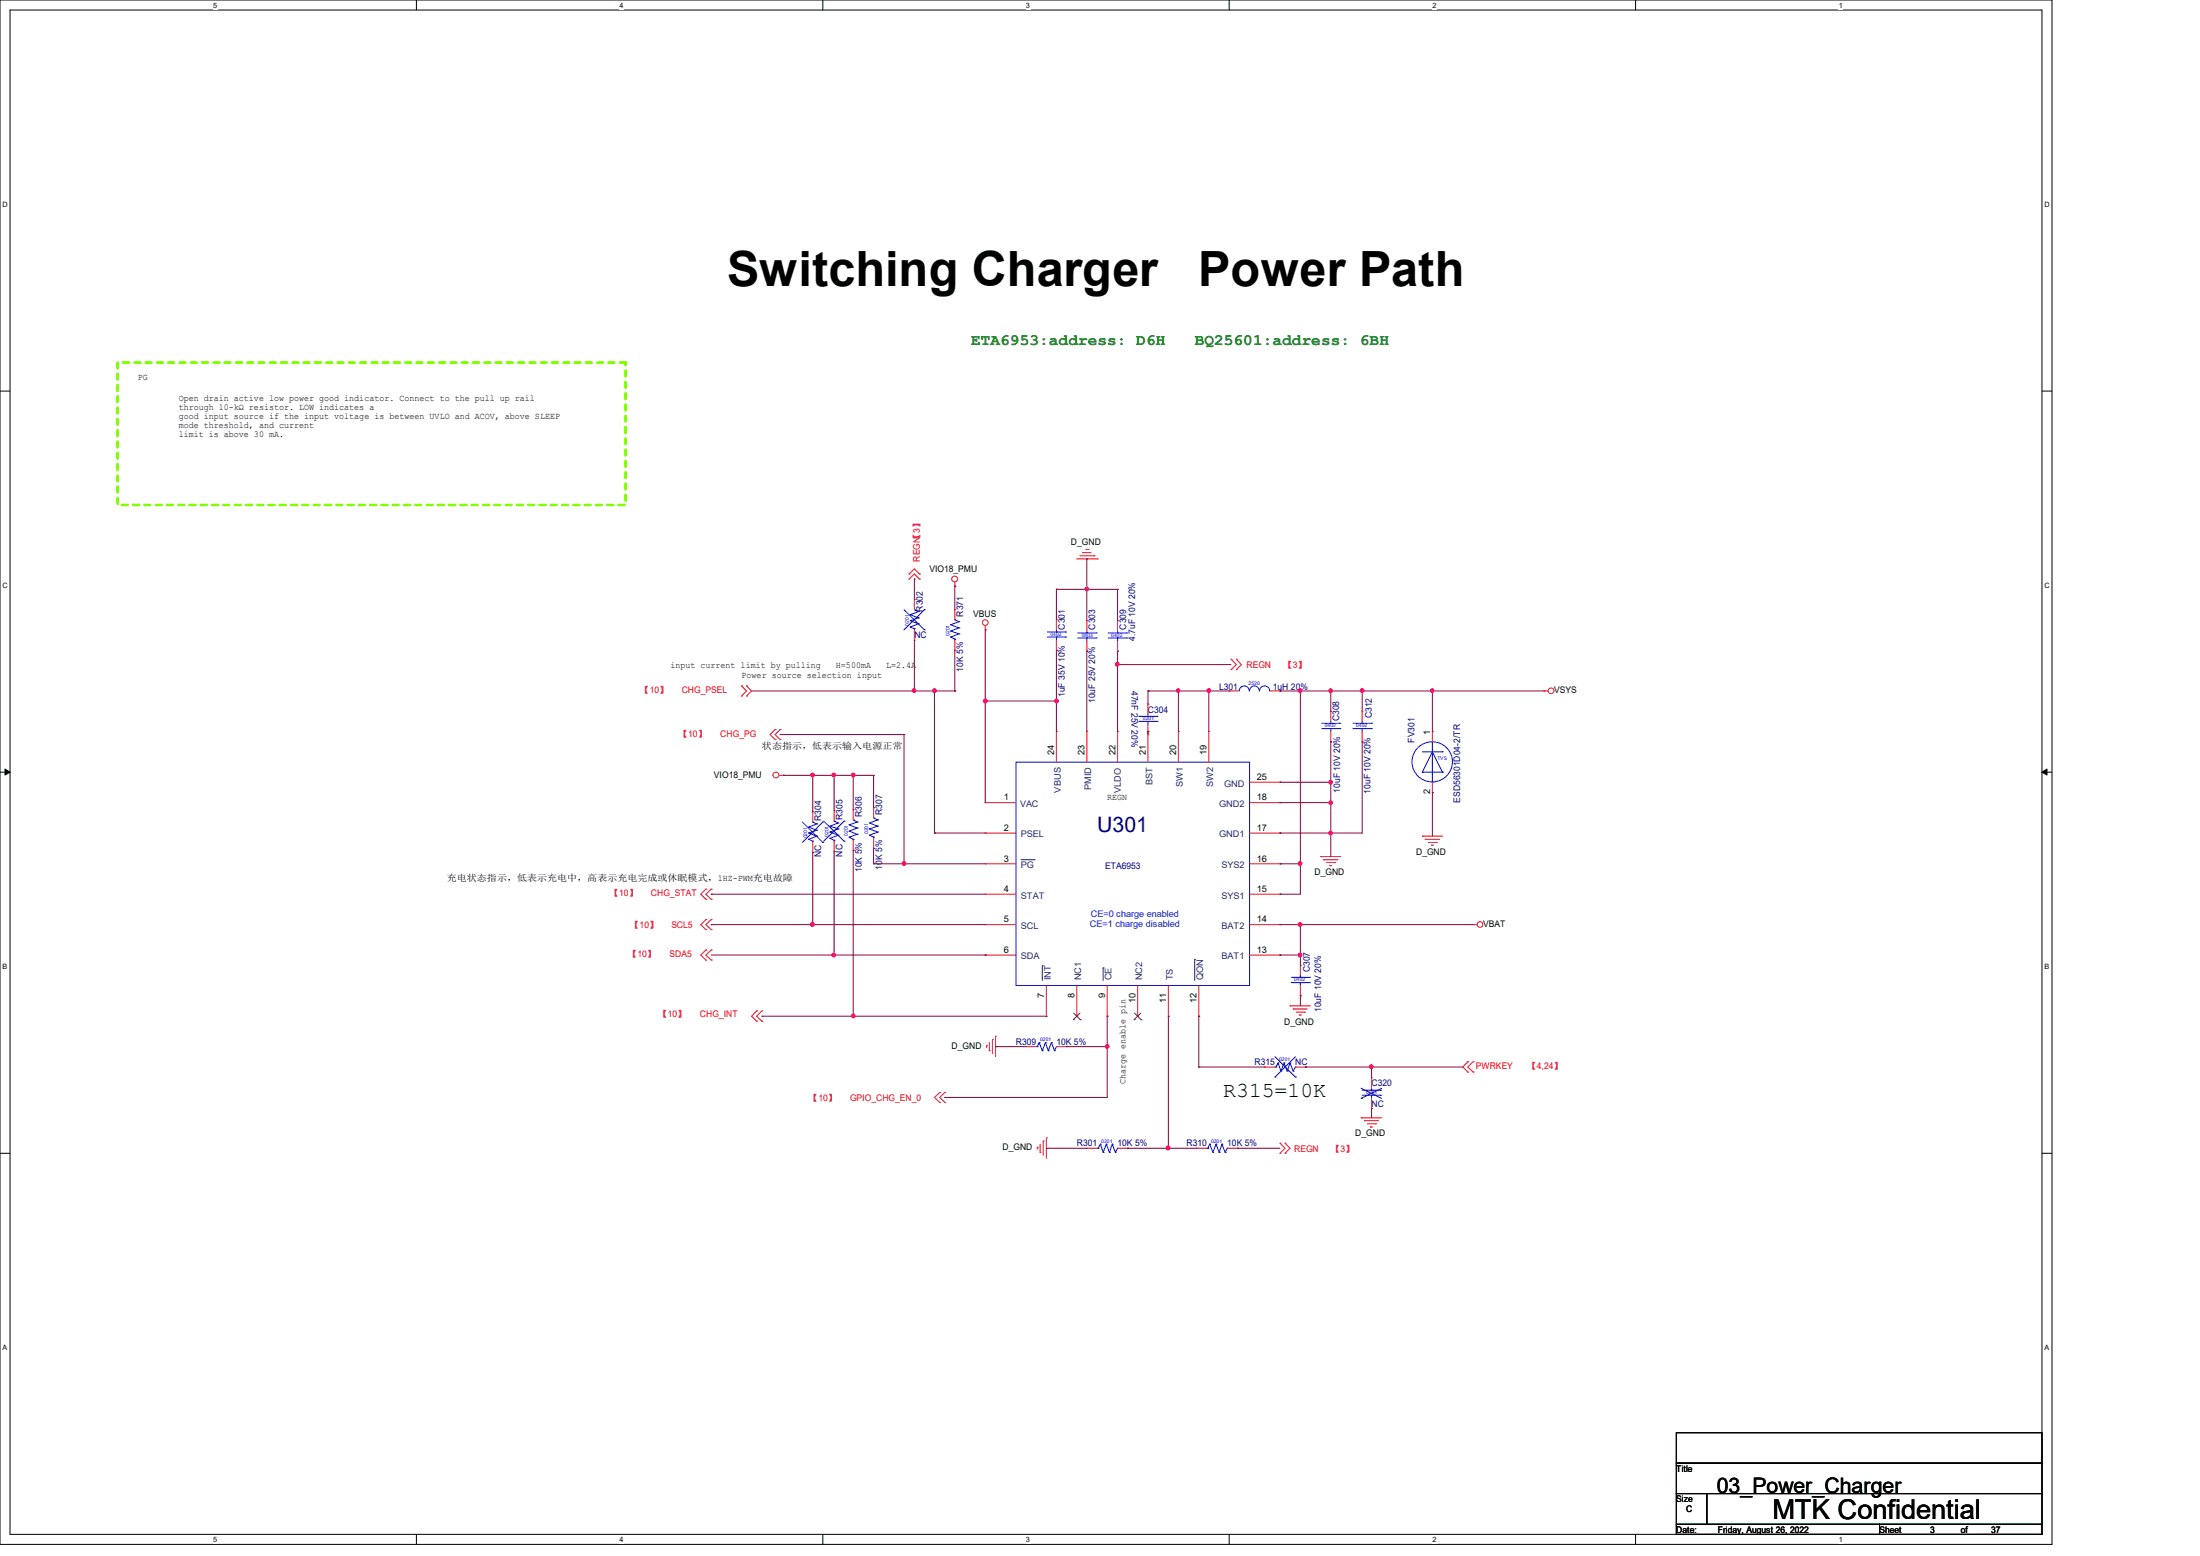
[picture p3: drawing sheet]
<svg xmlns="http://www.w3.org/2000/svg" width="297mm" height="210mm" viewBox="0 0 297 210" stroke-linecap="round" stroke-linejoin="round" font-family="sans-serif">
<path d="M0 0h277v208.4h-277zM1.4 1.4h274.3v205.7h-274.3z" fill="none" stroke="#000" stroke-width=".14"/>
<g fill="#fff">
<path d="M28.8 .1h.5v1.1h-.5z"/>
<path d="M28.8 207.2h.5v1.1h-.5z"/>
</g>
<path d="M56.2 0v1.4M56.2 207.1v1.3" fill="none" stroke="#000" stroke-width=".14"/>
<g fill="#fff">
<path d="M83.7 .1h.5v1.1h-.5z"/>
<path d="M83.7 207.2h.5v1.1h-.5z"/>
</g>
<path d="M111.1 0v1.4M111.1 207.1v1.3" fill="none" stroke="#000" stroke-width=".14"/>
<g fill="#fff">
<path d="M138.5 .1h.6v1.1h-.6z"/>
<path d="M138.5 207.2h.6v1.1h-.6z"/>
</g>
<path d="M165.9 0v1.4M165.9 207.1v1.3" fill="none" stroke="#000" stroke-width=".14"/>
<g fill="#fff">
<path d="M193.4 .1h.5v1.1h-.5z"/>
<path d="M193.4 207.2h.5v1.1h-.5z"/>
</g>
<path d="M220.8 0v1.4M220.8 207.1v1.3" fill="none" stroke="#000" stroke-width=".14"/>
<g fill="#fff">
<path d="M248.2 .1h.6v1.1h-.6z"/>
<path d="M248.2 207.2h.6v1.1h-.6z"/>
<path d="M.3 27.1h.8v1.1h-.8z"/>
<path d="M276 27.1h.7v1.1h-.7z"/>
<path d="M.3 78.5h.8v1.1h-.8z"/>
<path d="M276 78.5h.7v1.1h-.7z"/>
</g>
<path d="M0 52.8h1.4M275.7 52.8h1.3" fill="none" stroke="#000" stroke-width=".14"/>
<g fill="#fff">
<path d="M.3 129.9h.7v1.1h-.7z"/>
<path d="M276 129.9h.6v1.1h-.6z"/>
</g>
<path d="M0 104.2h1.4M275.7 104.2h1.3" fill="none" stroke="#000" stroke-width=".14"/>
<path d="M.7 103.8l.7 .4-.7 .4zM275.7 104.2l.7-.4v.8z" fill="#000" stroke="#000" stroke-width=".14"/>
<g fill="#fff">
<path d="M.3 181.4h.7v1.1h-.7z"/>
<path d="M276 181.4h.6v1.1h-.6z"/>
</g>
<path d="M0 155.7h1.4M275.7 155.7h1.3M226.3 193.4h49.4v4.1h-49.4zM226.3 197.5h49.4v4.1h-49.4zM226.3 205.7h27.4v1.4h-27.4zM226.3 201.6h4.1v4.1h-4.1zM230.4 201.6h45.3v4.1h-45.3zM253.7 205.7h22v1.4h-22z" fill="none" stroke="#000" stroke-width=".14"/>
<path d="M15.9 48.9h68.6v19.3h-68.6z" fill="none" stroke="#80ff00" stroke-width=".38" stroke-dasharray=".8 .8"/>
<g fill="none" stroke="#f00" stroke-width=".14">
<path d="M122.7 77.5h.1M122.7 78.1h.1M122.7 77.5l.7-.7 .7 .7M122.7 78.1l.7-.6 .7 .6M124.1 77.5h.1M124.1 78.1h.1M128.9 79.1h.1M128.9 78.6v.5M145.4 75.4h2.7M145.8 75h1.9M146.2 74.6h.1M146.2 74.6h1.1"/>
<path d="M146.6 74.2h.3M146.9 74.2h.1M147.7 75h.1M148.1 75.4h.1M100.1 92.6h.1M100.1 93.9h.1M100.1 92.6l.7 .7-.7 .6M100.8 93.9h.1M100.8 92.6h.1M100.8 92.6l.7 .7-.7 .6M104.6 99.8h.1M104.6 98.5h.1"/>
<path d="M104.6 98.5l-.6 .6 .6 .7M105.3 99.8h.1M105.3 98.5h.1M105.3 98.5l-.7 .6 .7 .7M123.4 80.9h.1M123.4 86.4h.1M123.4 80.9v1.4M123.4 85v1.4M128.9 82.3h.1M128.9 87.8h.1M128.9 82.3v1.4M128.9 86.4v1.4"/>
<path d="M133 85h.1M133 84.5v.5M142.6 83.7h.1M142.6 87.8h.1M142.6 98.7h.1M142.6 83.7v1.3M142.6 86.4v1.4M142.6 98.7v4.2M146.7 98.7h.1M146.7 83.8h.1M146.7 87.9h.1M146.7 83.8v1.4"/>
<path d="M146.7 86.5v1.4M146.7 98.7v4.2M150.9 98.7h.1M150.9 83.8h.1M150.9 87.9h.1M150.9 83.8v1.4M150.9 86.5v1.4M150.9 98.7v4.2M155 98.7h.1M155 95h.1M155 99.1h.1M155 95v1.4"/>
<path d="M155 97.8v5.1M159.1 98.7h.1M159.1 98.7v4.2M163.2 98.7h.1M163.2 98.7v4.2M165.9 93.3h.1M165.9 93.3h1.4M166.2 89h.1M166.2 90.4h.1M166.2 89l.7 .7-.7 .7M166.9 89h.1M166.9 90.4h.1"/>
<path d="M166.9 89l.7 .7-.7 .7M171.4 93.3h1.4M172.8 93.3h.1M179.7 96h.1M179.7 96v1.4M179.7 98.7v1.4M183.9 96h.1M183.9 96v1.4M183.9 98.7v1.4M193.4 98.7h.1M193.4 98.7v1.4M208.4 93.3h.1"/>
<path d="M208.4 93.3h.6M105.2 104.6h.5M105.7 104.6h.1M109.7 109.6h.1M109.7 115.1h.1M109.7 109.6v1.4M109.7 113.7v1.4M112.6 109.4h.1M112.6 114.9h.1M112.6 109.4v1.4M112.6 113.5v1.4M115.2 109.3h.1"/>
<path d="M115.2 114.8h.1M115.2 109.3v1.4M115.2 113.4v1.4M117.9 109h.1M117.9 114.5h.1M117.9 109v1.4M117.9 113.2v1.3M133 108.3h.1M133 112.4h.1M133 116.6h.1M133 108.3h4.2M133 112.4h4.2"/>
<path d="M133 116.6h4.2M168.7 108.3h4.1M168.7 112.4h4.1M168.7 116.6h4.1M168.7 105.6h4.1M172.8 116.6h.1M172.8 112.4h.1M172.8 108.3h.1M172.8 105.6h.1M178.3 115.6h.1M178.3 115.6h2.7M178.7 116h.1"/>
<path d="M178.7 116h1.9M179.1 116.4h1.1M179.5 116.8h.1M179.5 116.8h.3M179.7 100.1h.1M180.2 116.4h.1M183.9 100.1h.1M192 112.9h.1M192 112.9h2.7M192.4 113.3h.1M192.4 113.3h2M192.8 113.7h1.1"/>
<path d="M193.3 114.1h.1M193.3 114.1h.2M193.4 107h.1M193.4 105.6v1.4M193.9 113.7h.1M95.3 121.4h.1M95.3 120h.1M95.3 125.5h.1M95.3 124.1h.1M95.3 129.6h.1M95.3 128.2h.1M95.3 120l-.7 .7 .7 .7"/>
<path d="M95.3 124.1l-.7 .7 .7 .7M95.3 128.2l-.7 .7 .7 .7M96 121.4h.1M96 120h.1M96 125.5h.1M96 124.1h.1M96 129.6h.1M96 128.2h.1M96 120l-.7 .7 .7 .7M96 124.1l-.7 .7 .7 .7M96 128.2l-.7 .7 .7 .7M102.2 137.8h.1"/>
<path d="M102.2 136.4h.1M102.2 136.4l-.7 .8 .7 .6M102.9 137.8h.1M102.9 136.4h.1M102.9 136.4l-.7 .8 .7 .6M133 120.7h.1M133 124.8h.1M133 128.9h.1M133 124.8h4.2M133 120.7h4.2M133 128.9h4.2M134.4 139.9h.1"/>
<path d="M134.4 139.9v2.7M141.3 137.2h.1M141.3 133v4.2M145.4 137.2h.1M145.4 133v4.2M149.5 137.2h.1M149.5 133v4.2M153.6 137.2h.1M153.6 133v4.2M157.7 137.2h.1M157.7 133v4.2M161.8 137.2h.1"/>
<path d="M161.8 133v4.2M168.7 124.8h4.1M168.7 120.7h4.1M168.7 128.9h4.1M172.8 128.9h.1M172.8 124.8h.1M172.8 120.7h.1M174.2 135.8h.1M174.2 135.8h2.7M174.6 136.2h.1M174.6 136.2h1.9M175 136.6h1.1"/>
<path d="M175.4 137h.1M175.4 137h.3M175.6 130.3h.1M175.6 134.4h.1M175.6 130.3v1.4M175.6 133v1.4M176.1 136.6h.1M198.9 124.8h.1M198.9 124.8h.5M126.9 147.4h.1M126.9 148.8h.1M126.9 147.4l-.7 .7 .7 .7"/>
<path d="M127.6 147.4h.1M127.6 148.8h.1M127.6 147.4l-.7 .7 .7 .7M133.2 141.1h.1M133.2 141.1v.3M133.6 141.8h.1M133.6 140.7v1.1M134 140.3h.1M134 140.3v1.9M138.5 141.3h.1M138.5 141.3h1.4M140 154.9h.1"/>
<path d="M140 154.9v.2M140.4 155.5h.1M140.4 154.4v1.1M140.8 154h.1M140.8 154v1.9M141.3 153.6h.1M141.3 153.6v2.7M142.6 141.3h1.4M144 141.3h.1M146.7 155h.1M146.7 155h1.4M150.9 155h1.3"/>
<path d="M152.2 155h.1M161.5 155h.1M161.5 155h1.4M165.7 155h1.3M167 155h.1M170.7 144h.1M170.7 144h1.4M172.8 154.3h.1M172.8 155.7h.1M172.8 154.3l.7 .7-.7 .7M173.5 154.3h.1M173.5 155.7h.1"/>
<path d="M173.5 154.3l.7 .7-.7 .7M174.9 144h1.3M176.2 144h.1M183.8 150.9h.1M183.8 150.9h2.7M184.2 151.3h.1M184.2 151.3h1.9M184.6 151.7h1.1M185 152.1h.1M185 152.1h.3M185.2 145.5h.1M185.2 149.6h.1"/>
<path d="M185.2 145.5v1.4M185.2 148.3v1.3M185.7 151.7h.1M198.2 144.7h.1M198.2 143.3h.1M198.2 143.3l-.7 .7 .7 .7M198.9 143.3h.1M198.9 144.7h.1M198.9 143.3l-.7 .7 .7 .7"/>
<circle cx="128.9" cy="78.1" r=".39"/>
<circle cx="133" cy="84" r=".38"/>
<circle cx="209.4" cy="93.2" r=".39"/>
<circle cx="104.8" cy="104.6" r=".39"/>
<circle cx="199.8" cy="124.8" r=".38"/>
</g>
<g fill="none" stroke="#00f" stroke-width=".14">
<path d="M122 82.3l2.8 2.7M122.9 84.6h.1M122.9 83.8h.1M122.9 83h.1M122.9 84.6l.5 .3M122.9 83.8l1.1 .4M122.9 83l1.1 .4M123.4 82.3h.1M123.4 84.9h.1M123.4 82.3l.6 .2M123.4 84.9v.1M124 84.2h.1"/>
<path d="M124 83.4h.1M124 82.5h.1M124 84.2l-1.1 .4M124 83.4l-1.1 .4M124 82.5l-1.1 .5M124.8 82.3h.1M124.8 85h.1M124.8 82.3l-2.8 2.7M128.4 86h.1M128.4 85.2h.1M128.4 84.3h.1M128.4 86l.5 .3"/>
<path d="M128.4 85.2l1.1 .4M128.4 84.3l1.1 .5M128.9 83.7h.1M128.9 86.3h.1M128.9 83.7l.6 .2M128.9 86.3v.1M129.5 85.6h.1M129.5 84.8h.1M129.5 83.9h.1M129.5 85.6l-1.1 .4M129.5 84.8l-1.1 .4M129.5 83.9l-1.1 .4"/>
<path d="M141.4 86h2.4M141.4 85.3h2.4M142.6 85.3h.1M142.6 86h.1M142.6 85v.3M142.6 86v.4M143.8 86h.1M143.8 85.3h.1M145.5 86.1h2.5M145.5 85.4h2.5M146.7 85.4h.1M146.7 86.1h.1"/>
<path d="M146.7 85.2v.2M146.7 86.1v.4M148 86.1h.1M148 85.4h.1M149.6 86.1h2.5M149.6 85.4h2.5M150.9 85.4h.1M150.9 86.1h.1M150.9 85.2v.2M150.9 86.1v.4M152.1 86.1h.1M152.1 85.4h.1"/>
<path d="M153.8 97.4h2.4M153.8 96.7h2.4M155 96.7h.1M155 97.4h.1M155 96.4v.3M155 97.4v.4M156.2 97.4h.1M156.2 96.7h.1M168.7 93.3a.68 .68 0 0 0-.7-.7 .68 .68 0 0 0-.7 .7M168.7 93.3a.66 .66 0 0 1 .7-.7 .66 .66 0 0 1 .6 .7M170.1 93.3a.68 .68 0 0 1 .6-.7 .68 .68 0 0 1 .7 .7M178.4 98.3h2.5"/>
<path d="M178.4 97.6h2.5M179.7 97.6h.1M179.7 98.3h.1M179.7 97.4v.2M179.7 98.3v.4M180.9 98.3h.1M180.9 97.6h.1M182.7 98.3h2.5M182.7 97.6h2.5M183.9 97.6h.1M183.9 98.3h.1M183.9 97.4v.2"/>
<path d="M183.9 98.3v.4M185.2 98.3h.1M185.2 97.6h.1M108.3 111l2.8 2.7M109.2 113.3h.1M109.2 112.4h.1M109.2 111.6h.1M109.2 113.3l.5 .2M109.2 112.4l1.1 .5M109.2 111.6l1.1 .5M109.7 111h.1M109.7 113.5h.1"/>
<path d="M109.7 111l.6 .2M109.7 113.5v.2M110.3 112.9h.1M110.3 112.1h.1M110.3 111.2h.1M110.3 112.9l-1.1 .4M110.3 112.1l-1.1 .3M110.3 111.2l-1.1 .4M111.1 111h.1M111.1 113.7h.1M111.1 111l-2.8 2.7M111.2 110.8l2.8 2.7"/>
<path d="M112.1 113.2h.1M112.1 112.3h.1M112.1 111.5h.1M112.1 113.2l.5 .2M112.1 112.3l1.1 .4M112.1 111.5l1.1 .4M112.6 110.8h.1M112.6 113.4h.1M112.6 110.8l.6 .3M112.6 113.4v.1M113.2 112.7h.1M113.2 111.9h.1"/>
<path d="M113.2 111.1h.1M113.2 112.7l-1.1 .5M113.2 111.9l-1.1 .4M113.2 111.1l-1.1 .4M114 110.8h.1M114 113.5h.1M114 110.8l-2.8 2.7M114.6 113h.1M114.6 112.2h.1M114.6 111.3h.1M114.6 113l.6 .3M114.6 112.2l1.1 .4"/>
<path d="M114.6 111.3l1.1 .5M115.2 110.7h.1M115.2 113.3h.1M115.2 110.7l.5 .3M115.2 113.3v.1M115.7 112.6h.1M115.7 111.8h.1M115.7 111h.1M115.7 112.6l-1.1 .4M115.7 111.8l-1.1 .4M115.7 111l-1.1 .3M117.4 112.7h.1"/>
<path d="M117.4 111.9h.1M117.4 111.1h.1M117.4 112.7l.5 .3M117.4 111.9l1.1 .4M117.4 111.1l1.1 .4M117.9 110.4h.1M117.9 113h.1M117.9 110.4l.6 .3M117.9 113v.2M118.5 112.3h.1M118.5 111.5h.1M118.5 110.7h.1"/>
<path d="M118.5 112.3l-1.1 .4M118.5 111.5l-1.1 .4M118.5 110.7l-1.1 .4M137.2 102.9h31.5v30.1h-31.5zM192 104.2h.1M192 101.5h2.7M192 104.2l1.4-2.7 1.3 2.7M192 104.2h2.7M193.4 105.6h.1M193.4 100.1v5.5M194.7 101.5h.1M194.7 104.2h.1"/>
<path d="M174.3 132.6h2.5M174.3 131.9h2.5M175.6 131.9h.1M175.6 132.6h.1M175.6 131.7v.2M175.6 132.6v.4M176.8 132.6h.1M176.8 131.9h.1M139.9 141.3h.1M140 141.3h.1M140.3 140.7h.1M140.3 140.7l-.3 .6"/>
<path d="M140.3 140.7l.4 1.1M140.7 141.8h.1M141.1 140.7h.1M141.1 140.7l-.4 1.1M141.1 140.7l.4 1.1M141.5 141.8h.1M141.9 140.7h.1M141.9 140.7l-.4 1.1M141.9 140.7l.5 1.1M142.4 141.8h.1M142.6 141.3h.1M142.6 141.3l-.2 .5"/>
<path d="M148.1 155h.2M148.3 155h.1M148.5 154.4h.1M148.5 154.4l-.2 .6M148.5 154.4l.4 1.1M148.9 155.5h.1M149.4 154.4h.1M149.4 154.4l-.5 1.1M149.4 154.4l.4 1.1M149.8 155.5h.1M150.2 154.4h.1M150.2 154.4l-.4 1.1"/>
<path d="M150.2 154.4l.4 1.1M150.6 155.5h.1M150.9 155h.1M150.9 155l-.3 .5M162.9 155h.2M163.1 155h.1M163.3 154.4h.1M163.3 154.4l-.2 .6M163.3 154.4l.4 1.1M163.7 155.5h.1M164.2 154.4h.1M164.2 154.4l-.5 1.1"/>
<path d="M164.2 154.4l.4 1.1M164.6 155.5h.1M165 154.4h.1M165 154.4l-.4 1.1M165 154.4l.4 1.1M165.4 155.5h.1M165.7 155h.1M165.7 155l-.3 .5M172.1 145.4h.1M172.1 144h.2M172.1 142.6l2.8 2.8M172.3 144h.1"/>
<path d="M172.6 143.5h.1M172.6 143.5l-.3 .5M172.6 143.5l.3 1.1M172.9 144.6h.1M173.4 143.5h.1M173.4 143.5l-.5 1.1M173.4 143.5l.4 1.1M173.8 144.6h.1M174.2 143.5h.1M174.2 143.5l-.4 1.1M174.2 143.5l.4 1.1M174.6 144.6h.1"/>
<path d="M174.9 144h.1M174.9 145.4h.1M174.9 144l-.3 .6M174.9 142.6l-2.8 2.8M183.8 148.3h.1M183.8 146.9h.1M183.8 146.9l2.7 1.4M183.9 147.8h2.5M183.9 147.2h2.5M185.2 147.2h.1M185.2 147.8h.1M185.2 146.9v.3"/>
<path d="M185.2 147.8v.5M186.4 147.8h.1M186.4 147.2h.1M186.5 146.9l-2.7 1.4"/>
<circle cx="193.4" cy="102.8" r="2.72"/>
</g>
<path d="M137.8 116h1.8M139.6 116h.1M140.7 130.3h.1M140.7 130.3v2M148.9 130.6h.1M148.9 130.6v1.7M161.3 129.5h.1M161.3 129.5v2.8" fill="none" stroke="#004080" stroke-width=".14"/>
<path d="M144.9 137.6h.1M144.9 136.7l.9 .9M145.8 136.7l-.9 .9M145.8 137.6h.1M153.1 137.6h.1M153.2 136.7l.9 .9M154 136.7l-.9 .9M154.1 137.6h.1" fill="none" stroke="#804000" stroke-width=".14"/>
<g fill="none" stroke="#800040" stroke-width=".14">
<path d="M123.4 78.1h.1M123.4 78.1v2.8M128.9 79.1h.1M128.9 79.1v3.2M142.6 79.5h.1M142.6 79.5h8.3M142.6 79.5v4.2M146.7 75.4h.1M146.7 79.5h.1M146.7 75.4v8.4M150.9 79.5h.1M150.9 79.5v4.3"/>
<path d="M101.5 93.3h27.4M105.3 99.1h.1M105.3 99.1h16.7M122 99.1h.1M122 99.1v17.5M123.4 93.3h.1M123.4 86.4v6.9M126.2 93.3h.1M126.2 93.3v19.1M128.9 93.3h.1M128.9 87.8v5.5M133 85h.1"/>
<path d="M133 94.6h.1M133 85v23.3M133 94.6h9.6M142.6 87.8h.1M142.6 94.6h.1M142.6 87.8v10.9M146.7 87.9h.1M146.7 87.9v10.8M150.9 87.9h.1M150.9 89.7h.1M150.9 87.9v10.8M150.9 89.7h15.3"/>
<path d="M155 93.3h.1M155 98.7h.1M155 93.3h10.9M155 93.3v1.7M155 98.7v.4M159.1 93.3h.1M159.1 93.3v5.4M163.2 93.3h.1M163.2 93.3v5.4M172.8 93.3h.1M172.8 93.3h35.6M175.6 93.3h.1"/>
<path d="M175.6 93.3v27.4h-2.8M179.7 93.3h.1M179.7 93.3v2.7M183.9 93.3h.1M183.9 93.3v2.7M193.4 93.3h.1M193.4 93.3v5.4M105.7 104.6h.1M105.7 104.6h12.2M109.7 104.6h.1M109.7 115.1h.1M109.7 104.6v5"/>
<path d="M109.7 115.1v9.7M112.6 104.6h.1M112.6 114.9h.1M112.6 104.6v4.8M112.6 114.9v14M115.2 104.6h.1M115.2 114.8h.1M115.2 104.6v4.7M115.2 114.8v22.4M117.9 104.6h.1M117.9 114.5h.1M117.9 116.6h.1"/>
<path d="M117.9 104.6v4.4M117.9 114.5v2.1M117.9 116.6h15.1M122 116.6h.1M126.2 112.4h.1M126.2 112.4h6.8M172.8 105.6h.1M172.8 108.3h.1M172.8 112.4h.1M172.8 116.6h.1M172.8 105.6h6.9M172.8 108.3h6.9"/>
<path d="M172.8 116.6h2.8M175.6 116.6h.1M179.7 100.1h.1M179.7 105.6h.1M179.7 108.3h.1M179.7 112.4h.1M179.7 100.1v15.5M183.9 100.1h.1M183.9 100.1v12.3h-11.1M193.4 107h.1M193.4 107v5.9M96 120.7h.1"/>
<path d="M96 124.8h.1M96 120.7h37M96 124.8h37M96 128.9h37M102.9 137.2h.1M102.9 137.2h38.4M109.7 124.8h.1M112.6 128.9h.1M115.2 137.2h.1M133 128.9h.1M149.5 137.2h.1M149.5 137.2v10.9h-21.9"/>
<path d="M157.7 137.2h.1M157.7 137.2v17.8M161.8 137.2h.1M161.8 137.2v6.8M172.8 120.7h.1M172.8 124.8h.1M172.8 128.9h.1M172.8 124.8h26.1M172.8 128.9h2.8M175.6 124.8h.1M175.6 128.9h.1M175.6 134.4h.1"/>
<path d="M175.6 124.8v5.5M175.6 134.4v1.4M127.6 148.1h.1M134.4 141.3h.1M134.4 141.3h4.1M141.3 155h.1M141.3 155h5.4M144 141.3h.1M144 141.3h5.5M149.5 141.3h.1M152.2 155h.1M152.2 155h9.3"/>
<path d="M157.7 155h.1M161.8 144h.1M161.8 144h8.9M167 155h.1M167 155h5.8M176.2 144h.1M176.2 144h21.3M185.2 144h.1M185.2 149.6h.1M185.2 144v1.5M185.2 149.6v1.3"/>
</g>
<g fill="#f0f" stroke="#f0f" stroke-width=".14">
<circle cx="146.7" cy="79.5" r=".25"/>
<circle cx="150.8" cy="89.7" r=".25"/>
<circle cx="122" cy="116.5" r=".25"/>
<circle cx="159.1" cy="93.2" r=".24"/>
<circle cx="163.2" cy="93.2" r=".25"/>
<circle cx="175.5" cy="116.5" r=".25"/>
<circle cx="175.5" cy="93.2" r=".25"/>
<circle cx="179.6" cy="93.2" r=".24"/>
<circle cx="193.3" cy="93.2" r=".24"/>
<circle cx="183.9" cy="93.2" r=".25"/>
<circle cx="142.6" cy="94.6" r=".25"/>
<circle cx="133" cy="94.6" r=".25"/>
<circle cx="109.7" cy="104.6" r=".25"/>
<circle cx="112.6" cy="104.6" r=".25"/>
<circle cx="115.2" cy="104.6" r=".25"/>
<circle cx="179.6" cy="105.6" r=".24"/>
<circle cx="179.6" cy="108.3" r=".24"/>
<circle cx="179.6" cy="112.4" r=".24"/>
<circle cx="109.7" cy="124.8" r=".25"/>
<circle cx="175.5" cy="124.8" r=".25"/>
<circle cx="175.5" cy="128.9" r=".25"/>
<circle cx="115.2" cy="137.1" r=".25"/>
<circle cx="149.5" cy="141.2" r=".25"/>
<circle cx="185.1" cy="144" r=".25"/>
<circle cx="157.7" cy="154.9" r=".25"/>
<circle cx="112.6" cy="128.9" r=".25"/>
<circle cx="123.4" cy="93.2" r=".25"/>
<circle cx="126.2" cy="93.2" r=".25"/>
</g>
<g font-size="6.6">
<text x="98.2" y="38.6">Switching Charger</text>
<text x="161.8" y="38.6">Power Path</text>
</g>
<text font-size="3.7" x="239.3" y="205.1">MTK Confidential</text>
<text font-size="2.9" fill="#000080" x="148.1" y="112.3">U301</text>
<g font-size="2.9">
<text x="165.1" y="148.1">R315=10K</text>
<text x="231.8" y="201.5">03_Power_Charger</text>
</g>
<g font-size="2.2" fill="#008000">
<text x="131.1" y="46.6">ETA6953:address: D6H</text>
<text x="161.3" y="46.6">BQ25601:address: 6BH</text>
</g>
<g font-size="1.2">
<text x="18.6" y="51.3">PG</text>
<text x="24.1" y="54.1">Open drain active low power good indicator. Connect to the pull up rail</text>
<text x="24.1" y="55.3">through 10-kΩ resistor. LOW indicates a</text>
<text x="24.1" y="56.5">good input source if the input voltage is between UVLO and ACOV, above SLEEP</text>
<text x="24.1" y="57.7">mode threshold, and current</text>
<text x="24.1" y="59">limit is above 30 mA.</text>
<text x="125.5" y="77.3">VIO18_PMU</text>
<text x="144.6" y="73.5">D_GND</text>
<text x="131.4" y="83.3">VBUS</text>
<text x="90.5" y="90.2">input current limit by pulling</text>
<text x="100.1" y="91.5">Power source selection input</text>
<text x="112.9" y="90.2">H=500mA</text>
<text x="119.6" y="90.2">L=2.4A</text>
<text x="209.8" y="93.6">VSYS</text>
<text x="102.9" y="101.1">状态指示，低表示输入电源正常</text>
<text x="142.3" y="101.9" transform="rotate(-90 142.3 101.9)">24</text>
<text x="146.4" y="101.9" transform="rotate(-90 146.4 101.9)">23</text>
<text x="150.6" y="101.9" transform="rotate(-90 150.6 101.9)">22</text>
<text x="154.7" y="101.9" transform="rotate(-90 154.7 101.9)">21</text>
<text x="158.8" y="101.9" transform="rotate(-90 158.8 101.9)">20</text>
<text x="162.9" y="101.9" transform="rotate(-90 162.9 101.9)">19</text>
<text x="193.1" y="99.1" transform="rotate(-90 193.1 99.1)">1</text>
<text x="96.4" y="104.9">VIO18_PMU</text>
<text x="149.5" y="108">REGN</text>
<text x="169.7" y="105.3">25</text>
<text x="193.1" y="107.2" transform="rotate(-90 193.1 107.2)">2</text>
<text x="135.5" y="108">1</text>
<text x="135.5" y="112.1">2</text>
<text x="169.7" y="112.1">17</text>
<text x="169.7" y="108">18</text>
<text x="60.3" y="119">充电状态指示，低表示充电中，高表示充电完成或休眠模式，1HZ-PWM充电故障</text>
<text x="135.5" y="116.3">3</text>
<text x="169.7" y="116.3">16</text>
<text x="177.5" y="118.1">D_GND</text>
<text x="191.2" y="115.4">D_GND</text>
<text x="135.5" y="120.4">4</text>
<text x="135.5" y="124.5">5</text>
<text x="169.7" y="124.5">14</text>
<text x="169.7" y="120.4">15</text>
<text x="200.2" y="125.1">VBAT</text>
<text x="135.5" y="128.6">6</text>
<text x="169.7" y="128.6">13</text>
<text x="141" y="134.7" transform="rotate(-90 141 134.7)">7</text>
<text x="145.1" y="134.7" transform="rotate(-90 145.1 134.7)">8</text>
<text x="149.2" y="134.7" transform="rotate(-90 149.2 134.7)">9</text>
<text x="153.3" y="135.3" transform="rotate(-90 153.3 135.3)">10</text>
<text x="157.4" y="135.3" transform="rotate(-90 157.4 135.3)">11</text>
<text x="161.5" y="135.3" transform="rotate(-90 161.5 135.3)">12</text>
<text x="128.5" y="141.6">D_GND</text>
<text x="173.4" y="138.3">D_GND</text>
<text x="151.9" y="146.3" transform="rotate(-90 151.9 146.3)">Charge enable pin</text>
<text x="135.3" y="155.3">D_GND</text>
<text x="183" y="153.4">D_GND</text>
<text x="226.3" y="198.6">Title</text>
<text x="226.3" y="202.7">Size</text>
<text x="226.3" y="206.9">Date:</text>
<text x="227.7" y="204.1">C</text>
<text x="231.9" y="206.9">Friday, August 26, 2022</text>
<text x="253.7" y="206.9">Sheet</text>
<text x="260.6" y="206.9">3</text>
<text x="264.7" y="206.9">of</text>
<text x="268.8" y="206.9">37</text>
</g>
<g font-size="1.2" fill="#f00">
<text x="124.2" y="73.1" transform="rotate(-90 124.2 73.1)">【3】</text>
<text x="124.2" y="75.8" transform="rotate(-90 124.2 75.8)">REGN</text>
<text x="86.5" y="93.6">【10】</text>
<text x="92" y="93.6">CHG_PSEL</text>
<text x="168.3" y="90.1">REGN</text>
<text x="173.4" y="90.1">【3】</text>
<text x="91.7" y="99.5">【10】</text>
<text x="97.2" y="99.5">CHG_PG</text>
<text x="82.4" y="121">【10】</text>
<text x="85.2" y="125.3">【10】</text>
<text x="87.9" y="121">CHG_STAT</text>
<text x="90.6" y="125.3">SCL5</text>
<text x="84.9" y="129.1">【10】</text>
<text x="90.4" y="129.1">SDA5</text>
<text x="89" y="137.3">【10】</text>
<text x="94.5" y="137.3">CHG_INT</text>
<text x="109.3" y="148.6">【10】</text>
<text x="114.8" y="148.6">GPIO_CHG_EN_0</text>
<text x="199.3" y="144.3">PWRKEY</text>
<text x="206.3" y="144.3">【4,24】</text>
<text x="174.7" y="155.4">REGN</text>
<text x="179.8" y="155.4">【3】</text>
</g>
<g font-size="1.2" fill="#000080">
<text x="124.6" y="82.5" transform="rotate(-90 124.6 82.5)">R302</text>
<text x="130" y="83.2" transform="rotate(-90 130 83.2)">R371</text>
<text x="123.4" y="86.1">NC</text>
<text x="143.8" y="85" transform="rotate(-90 143.8 85)">C301</text>
<text x="147.9" y="85" transform="rotate(-90 147.9 85)">C303</text>
<text x="152" y="85" transform="rotate(-90 152 85)">C309</text>
<text x="153.2" y="86.5" transform="rotate(-90 153.2 86.5)">4.7uF 10V 20%</text>
<text x="130" y="90.6" transform="rotate(-90 130 90.6)">10K 5%</text>
<text x="143.8" y="94.1" transform="rotate(-90 143.8 94.1)">1uF 35V 10%</text>
<text x="147.9" y="94.9" transform="rotate(-90 147.9 94.9)">10uF 25V 20%</text>
<text x="152.7" y="93.3" transform="rotate(90 152.7 93.3)">47nF 25V 20%</text>
<text x="164.6" y="93.2">L301</text>
<text x="171.8" y="93.2">1uH 20%</text>
<text x="155" y="96.2">C304</text>
<text x="180.8" y="97.4" transform="rotate(-90 180.8 97.4)">C308</text>
<text x="185.2" y="96.9" transform="rotate(-90 185.2 96.9)">C312</text>
<text x="191" y="100.2" transform="rotate(-90 191 100.2)">FV301</text>
<text x="180.9" y="107" transform="rotate(-90 180.9 107)">10uF 10V 20%</text>
<text x="185" y="107.1" transform="rotate(-90 185 107.1)">10uF 10V 20%</text>
<text x="110.9" y="110.8" transform="rotate(-90 110.9 110.8)">R304</text>
<text x="113.7" y="110.7" transform="rotate(-90 113.7 110.7)">R305</text>
<text x="116.3" y="110.3" transform="rotate(-90 116.3 110.3)">R306</text>
<text x="119.1" y="110" transform="rotate(-90 119.1 110)">R307</text>
<text x="197.1" y="108.3" transform="rotate(-90 197.1 108.3)">ESD56301D04-2/TR</text>
<text x="110.9" y="115.7" transform="rotate(-90 110.9 115.7)">NC</text>
<text x="113.7" y="115.6" transform="rotate(-90 113.7 115.6)">NC</text>
<text x="116.3" y="117.7" transform="rotate(-90 116.3 117.7)">10K 5%</text>
<text x="119.1" y="117.4" transform="rotate(-90 119.1 117.4)">10K 5%</text>
<text x="149.2" y="117.3">ETA6953</text>
<text x="176.8" y="131.2" transform="rotate(-90 176.8 131.2)">C307</text>
<text x="178.3" y="136.6" transform="rotate(-90 178.3 136.6)">10uF 10V 20%</text>
<text x="137.2" y="141">R309</text>
<text x="142.6" y="141">10K 5%</text>
<text x="169.4" y="143.8">R315</text>
<text x="174.9" y="143.8">NC</text>
<text x="185.2" y="146.6">C320</text>
<text x="185.2" y="149.4">NC</text>
<text x="145.4" y="154.7">R301</text>
<text x="150.9" y="154.7">10K 5%</text>
<text x="160.2" y="154.7">R310</text>
<text x="165.7" y="154.7">10K 5%</text>
</g>
<g font-size="1.2" fill="#004080">
<text x="143.2" y="107" transform="rotate(-90 143.2 107)">VBUS</text>
<text x="147.3" y="106.7" transform="rotate(-90 147.3 106.7)">PMID</text>
<text x="151.3" y="107" transform="rotate(-90 151.3 107)">VLDO</text>
<text x="155.6" y="106" transform="rotate(-90 155.6 106)">BST</text>
<text x="159.7" y="106.3" transform="rotate(-90 159.7 106.3)">SW1</text>
<text x="163.8" y="106.3" transform="rotate(-90 163.8 106.3)">SW2</text>
<text x="165.3" y="106.2">GND</text>
<text x="137.7" y="108.9">VAC</text>
<text x="137.8" y="113">PSEL</text>
<text x="164.6" y="113">GND1</text>
<text x="164.6" y="108.9">GND2</text>
<text x="137.8" y="117.2">PG</text>
<text x="164.9" y="117.2">SYS2</text>
<text x="137.8" y="121.3">STAT</text>
<text x="137.8" y="125.4">SCL</text>
<text x="164.9" y="125.4">BAT2</text>
<text x="164.9" y="121.3">SYS1</text>
<text x="137.8" y="129.5">SDA</text>
<text x="164.9" y="129.5">BAT1</text>
<text x="141.9" y="132.3" transform="rotate(-90 141.9 132.3)">INT</text>
<text x="146" y="132.3" transform="rotate(-90 146 132.3)">NC1</text>
<text x="150.1" y="132.3" transform="rotate(-90 150.1 132.3)">CE</text>
<text x="154.2" y="132.3" transform="rotate(-90 154.2 132.3)">NC2</text>
<text x="158.3" y="132.3" transform="rotate(-90 158.3 132.3)">TS</text>
<text x="162.4" y="132.3" transform="rotate(-90 162.4 132.3)">QON</text>
</g>
<g font-size="1.2" fill="#00f">
<text x="147.2" y="125.1">CE=1 charge disabled</text>
<text x="147.3" y="123.7">CE=0 charge enabled</text>
</g>
<g font-size="1">
<text x="28.8" y="1">5</text>
<text x="83.7" y="1">4</text>
<text x="138.5" y="1">3</text>
<text x="193.4" y="1">2</text>
<text x="248.2" y="1">1</text>
<text x=".3" y="27.9">D</text>
<text x="276" y="27.9">D</text>
<text x=".3" y="79.4">C</text>
<text x="276" y="79.4">C</text>
<text x=".3" y="130.8">B</text>
<text x="276" y="130.8">B</text>
<text x=".3" y="182.2">A</text>
<text x="276" y="182.2">A</text>
<text x="28.8" y="208.1">5</text>
<text x="83.7" y="208.1">4</text>
<text x="138.5" y="208.1">3</text>
<text x="193.4" y="208.1">2</text>
<text x="248.2" y="208.1">1</text>
</g>
<g font-size=".7" fill="#00f">
<text x="122.7" y="84.5" transform="rotate(-90 122.7 84.5)">0201</text>
<text x="128.2" y="85.8" transform="rotate(-90 128.2 85.8)">0201</text>
<text x="141.8" y="85.8">0402</text>
<text x="146" y="85.9">0603</text>
<text x="150" y="85.9">0402</text>
<text x="168.6" y="92.5">2520</text>
<text x="154.3" y="97.2">0201</text>
<text x="178.9" y="98.1">0402</text>
<text x="183.1" y="98.1">0402</text>
<text x="194.1" y="102.5">TVS</text>
<text x="109" y="113.2" transform="rotate(-90 109 113.2)">0201</text>
<text x="111.9" y="113" transform="rotate(-90 111.9 113)">0201</text>
<text x="114.5" y="112.9" transform="rotate(-90 114.5 112.9)">0201</text>
<text x="117.2" y="112.6" transform="rotate(-90 117.2 112.6)">0201</text>
<text x="174.7" y="132.4">0402</text>
<text x="140.4" y="140.5">0201</text>
<text x="172.7" y="143.3">0201</text>
<text x="184.4" y="147.7">0201</text>
<text x="148.7" y="154.2">0201</text>
<text x="163.5" y="154.2">0201</text>
</g>
</svg>
